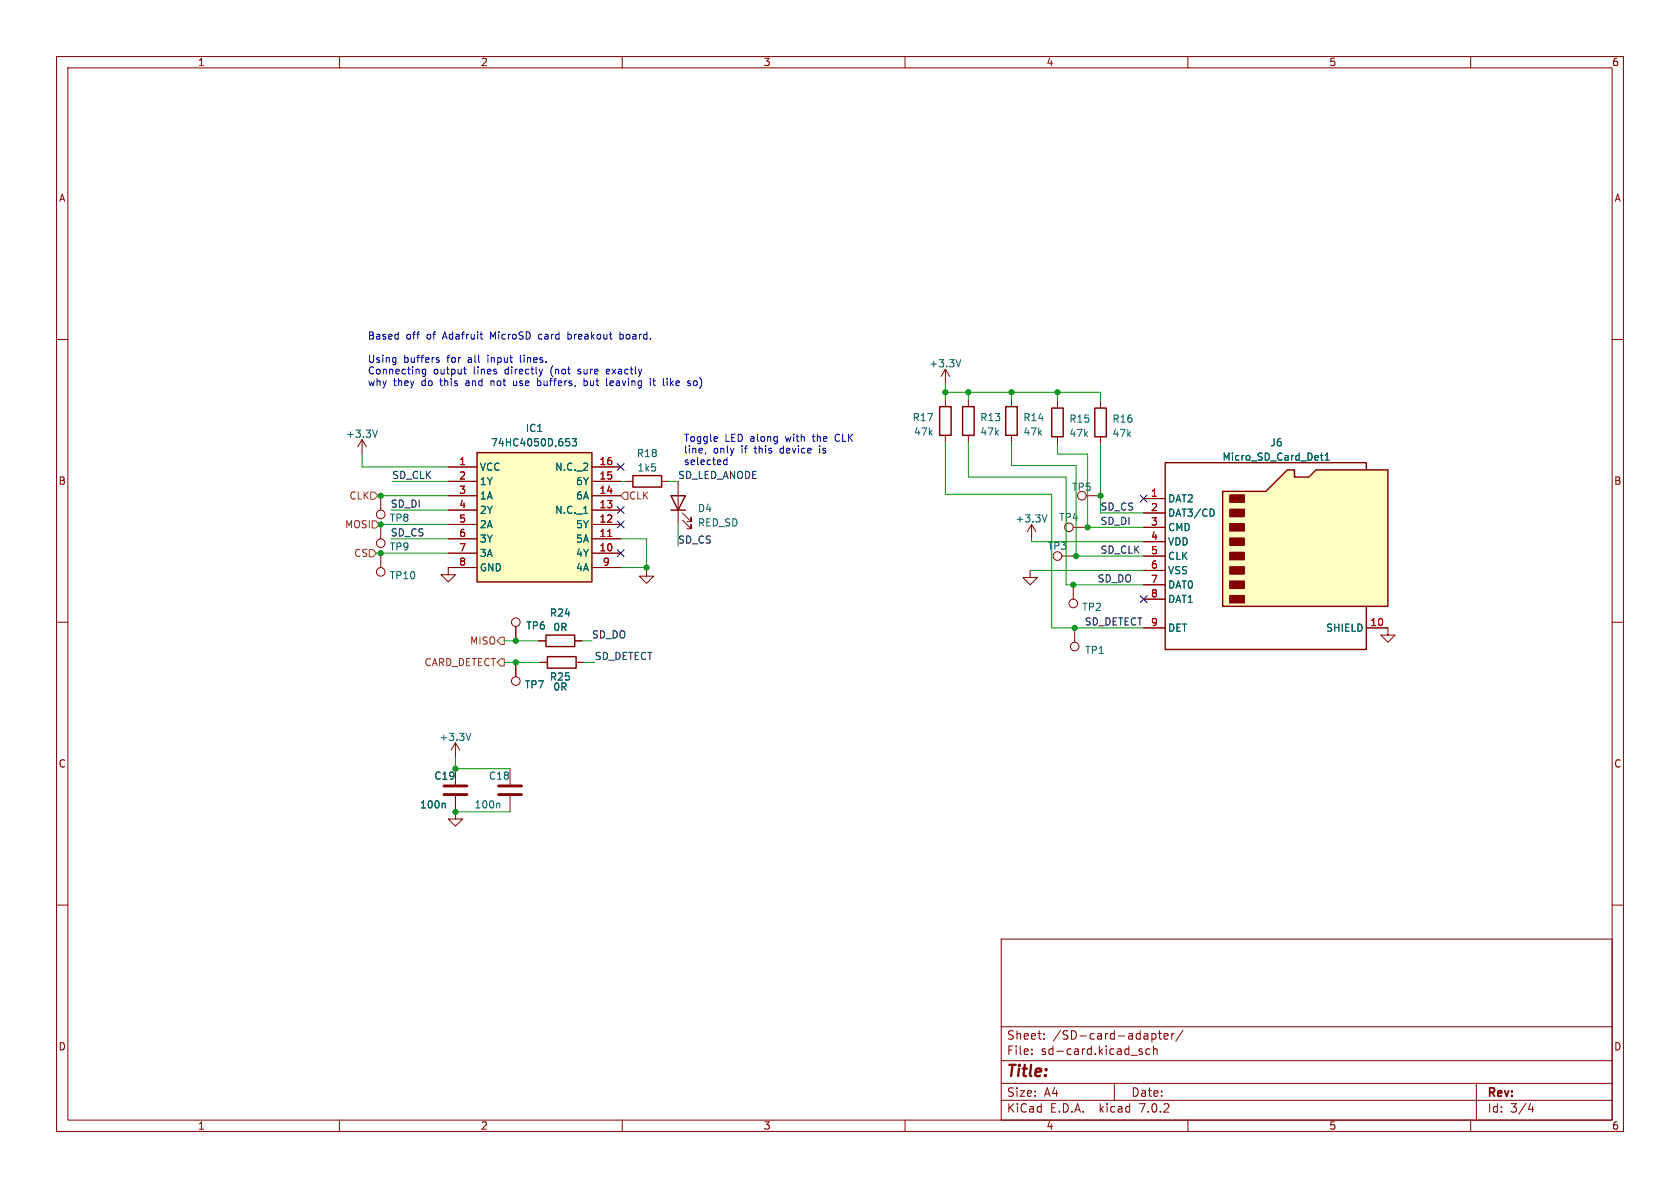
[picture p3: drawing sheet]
<svg xmlns="http://www.w3.org/2000/svg" width="297mm" height="210mm" viewBox="0 0 297 210" stroke-linecap="round" stroke-linejoin="round" font-family="sans-serif">
<g fill="none" stroke="#840000" stroke-width=".18">
<path d="M10 10h277v190h-277zM12 12h273v186h-273zM60 10v2M110 10v2M160 10v2M210 10v2M260 10v2M10 60h2M285 60h2M167.1 70.6v1.3M167.1 77v1.2M186.9 70.9v1.2"/>
<path d="M186.9 77.2v1.3M194.6 70.9v1.2M194.6 77.2v1.3M119.9 85.1v7.6M120.6 91.9l1.6 1.6v-.8v.8h-.8M120.6 90.7l1.6 1.5v-.8v.8h-.8M187.7 98.3h2.5M10 110h2M91.2 110.7v2.6M91.2 117.1v2.5M95.2 113.3h1.3M101.6 113.3h1.3"/>
<path d="M285 110h2M80.5 131.3l-.7 1.3M80.5 131.3v2.6M80.5 131.3l.8 1.3M10 160h2M285 160h2M177 166h108v32h-108zM60 198v2M110 198v2M160 198v2M177 194.5h108M177 191.5h108"/>
<path d="M177 187.5h108M177 181.5h108M182.4 186.3v.1M182.4 185.5v.1M184.6 183.6v.1M184.6 182.8v.1M197 191.5v3M201.4 185.8l.5 .2 .1 .2-.2 .2-.4-.1M201.4 185.5h.5M203.3 185.5l-.4-.1-.3 .3v.4l.1 .2h.6M203.6 182.7v1.5M203.6 182.8l.5-.1 .3 .3v.4l-.2 .2h-.6"/>
<path d="M203.9 185.5l.2-.1 .4 .1 .1 .9M203.9 184.9v1.5M204.8 182.7h.6M205 182.2v1.3l.4 .2M205.8 183.2l.7-.1-.1-.3-.4-.1-.2 .2 .1 .7h.5M207.1 182.7v1M207.6 182.7l-.3 .1-.2 .2M209.1 182.1l-1.2 2M210 198v2M260 198v2M261 191.5v6.5M270.2 196.1h.9"/>
<path d="M270.9 195.6v1"/>
<circle cx="186.9" cy="98.3" r=".76"/>
<circle cx="91.2" cy="110" r=".76"/>
<circle cx="91.2" cy="120.4" r=".76"/>
</g>
<path d="M166.1 71.9h2v5.1h-2zM185.9 72.1h2.1v5.1h-2.1zM193.5 72.1h2.1v5.1h-2.1zM118.6 87.6h2.6l-1.3 2.6zM118.6 90.2h2.6M96.5 112.3h5.1v2h-5.1z" fill="none" stroke="#840000" stroke-width=".25"/>
<path d="M83.2 129.6l-.4 1.3" fill="none" stroke="#006464" stroke-width=".18"/>
<path d="M216.2 86.9h7.6l3.8-3.8h1.3v1.2h2.5l1.3-1.2h12.7v24.1h-29.2z" fill="#ffffc2"/>
<g fill="#840000" stroke="#840000" stroke-width=".25">
<path d="M217.4 105.3h2.6v1.3h-2.6z"/>
<path d="M217.4 102.7h2.6v1.3h-2.6z"/>
<path d="M217.4 100.2h2.6v1.3h-2.6z"/>
<path d="M217.4 97.7h2.6v1.2h-2.6z"/>
<path d="M217.4 95.1h2.6v1.3h-2.6z"/>
<path d="M217.4 92.6h2.6v1.3h-2.6z"/>
<path d="M217.4 90h2.6v1.3h-2.6z"/>
<path d="M217.4 87.5h2.6v1.3h-2.6z"/>
</g>
<path d="M170.2 71.9h2v5.1h-2zM177.8 71.9h2v5.1h-2zM84.3 80h20.3v22.9h-20.3zM111.9 84.1h5.1v2h-5.1zM216.2 86.9h7.6l3.8-3.8h1.3v1.2h2.5l1.3-1.2h12.7v24.1h-29.2zM241.6 83.1v-1.3h-35.6v33h35.6v-7.6M96.8 116.1h5.1v2h-5.1z" fill="none" stroke="#840000" stroke-width=".25"/>
<g fill="none" stroke="#840000" stroke-width=".18">
<path d="M64 77.7l-.8 1.3M64 77.7v2.6M64 77.7l.8 1.3M167.1 65.3l-.7 1.2M167.1 65.3v2.5M167.1 65.3l.8 1.2M171.2 70.6v1.3M171.2 77v1.2M178.8 70.6v1.3M178.8 77v1.2M67.3 87.6v2.6M67.3 92.7v2.6"/>
<path d="M67.3 97.8v2.5M79.2 87.6h5.1M79.2 82.6h5.1M79.2 97.8h5.1M79.2 95.3h5.1M79.2 92.7h5.1M79.2 90.2h5.1M79.2 85.1h5.1M104.6 87.6h5.1M104.6 82.6h5.1M104.6 97.8h5.1M104.6 95.3h5.1"/>
<path d="M104.6 92.7h5.1M104.6 90.2h5.1M104.6 85.1h5.1M110.6 85.1h1.3M117 85.1h1.2M182.4 92.7l-.8 1.3M182.4 92.7v2.6M182.4 92.7l.7 1.3M189.7 93.2h2.6M192 87.6h2.6M202.2 88.1h3.8M202.2 90.7h3.8"/>
<path d="M202.2 93.2h3.8M202.2 95.8h3.8M202.2 98.3h3.8M84.3 100.3h-5.1v1.3h1.3l-1.3 1.3-1.2-1.3h1.2M91.2 110.7v2.6M91.2 117.1v2.5M95.2 113.3h1.3M95.5 117.1h1.3M101.6 113.3h1.3M101.9 117.1h1.2M104.6 100.3h5.1M114.3 100.6v1.3h1.3l-1.3 1.2-1.3-1.2h1.3"/>
<path d="M182.1 100.8v1.3h1.3l-1.3 1.3-1.3-1.3h1.3M189.7 103.4v2.5M190 111v2.5M202.2 111h3.8M202.2 100.8h3.8M202.2 103.4h3.8M202.2 105.9h3.8M241.6 111h3.8v1.3h1.2l-1.2 1.2-1.3-1.2h1.3M80.5 135.9v2.8M90.2 135.9v2.8M80.5 140.7v4.1h1.3l-1.3 1.3-1.3-1.3h1.3M90.2 140.7v2.8"/>
<circle cx="67.3" cy="96" r=".76"/>
<circle cx="67.3" cy="90.9" r=".76"/>
<circle cx="189" cy="93.2" r=".76"/>
<circle cx="191.3" cy="87.6" r=".76"/>
<circle cx="67.3" cy="101.1" r=".76"/>
<circle cx="189.7" cy="106.7" r=".76"/>
<circle cx="190" cy="114.3" r=".76"/>
</g>
<g fill="none" stroke="#006464" stroke-width=".18">
<path d="M66.7 76l-.4 1.3M100.1 77.5h.6M100.5 78l.2 .3v.3l-.2 .2M101.1 77.5h.8l-.4 .5 .4 .2v.5l-.2 .1-.6-.1M169.9 63.6l-.5 1.2M103.2 90.8h.7M185.1 91l-.4 1.3M214.5 90.2l.2 .3-.2 .6M233.4 80.5h.5M233.6 81.2l.3 .2M234.3 81.4h.7M234.3 80.5l.3-.4v1.3"/>
<path d="M78.5 142l.2 .2v.6M88.2 142l.2 .2v.6"/>
</g>
<path d="M78.5 138.9h4M88.1 138.9h4.1M78.5 140.5h4M88.1 140.5h4.1" fill="none" stroke="#840000" stroke-width=".51"/>
<path d="M84.3 80h20.3v22.9h-20.3z" fill="#ffffc2" stroke="#ffffc2" stroke-width=".18"/>
<path d="M107.4 94.8h.8" fill="none" stroke="#a90000" stroke-width=".18"/>
<path d="M65.3 97.2h.6l.6 .6-.6 .6h-.6zM65.5 87h.7l.6 .6-.6 .7h-.7zM65.8 92.1h.6l.7 .6-.7 .6h-.6zM110.4 87h.6v1.3h-.6l-.7-.7zM87.9 113.3l.6-.7h.7v1.3h-.7zM88.5 116.5h.7v1.2h-.7l-.6-.6z" fill="none" stroke="#725600" stroke-width=".18"/>
<g fill="none" stroke="#0000c2" stroke-width=".18">
<path d="M84.9 59.1h.4M85.1 59.9h.2M109.6 58.7v1.2M109.6 59.9h.1M109.7 59.1l-.1 .1M75.2 65.3v1l-.1 .2M75.2 65.3h-.3l-.3 .2 .2 .6h.4M77.3 63.6l.3 .1 .1 .2-.2 .2h-.3M77.3 63.2l.3 .1M82 65.3h.4M82.1 65.9l.3 .2M95 66.9v1.3"/>
<path d="M95 68.1l.1 .1M95.1 67.3l-.1 .1M95.3 65.3l.3 .8M95.6 66.1l-.1 .3M95.9 65.3l-.3 .8M103.2 66.9v1.3M103.2 68.1l.4 .1M103.6 67.3l-.4 .1M107.2 66.9v1.1l.2 .2M115 66.9v.1M115 67.3v.9M115.4 67.3h.5"/>
<path d="M117.3 68.1l.2 .1M121.6 67.6l.5 .3-.2 .3-.3-.1M122.1 67.4l-.4-.1-.1 .2M124.8 80l-.1 .3M128 82l.2 .1h.3M128.5 80.9v1.2M128.5 81.4l-.3-.1-.2 .1"/>
</g>
<g fill="none" stroke="#009600" stroke-width=".18">
<path d="M167.1 69.3h27.5v1.6M167.1 67.8v2.8M167.1 78.2v9.2h18.8v23.6h16.3M171.2 78.2v6.1h17.3v19.1h13.7M171.2 69.3v1.3M178.8 78.2v4.1h11.4v16h12M178.8 69.3v1.3M186.9 69.3v1.6M186.9 78.5v1.8h5.4v12.9h9.9M194.6 78.5v12.2h7.6M64 80.3v2.3h15.2M66.5 97.8h12.7"/>
<path d="M66.8 87.6h12.4M67.1 92.7h12.1M69.1 95.3h10.1M69.1 90.2h10.1M69.3 85.1h9.9M109.7 95.3h4.6v5.3M109.7 85.1h.9M118.2 85.1h1.7M119.9 92.7v3.8M182.4 95.3v.5h19.8M89.2 113.3h6M89.2 117.1h6.3"/>
<path d="M102.9 113.3h1.7M103.1 117.1h2.1M109.7 100.3h4.6M182.1 100.8h20.1M80.5 133.9v2h9.7M80.5 143.5h9.7"/>
</g>
<path d="M109.1 81.9l1.2 1.3M109.1 89.6l1.2 1.2M109.1 92.1l1.2 1.2M109.1 97.2l1.2 1.2M110.3 81.9l-1.2 1.3M110.3 89.6l-1.2 1.2M110.3 92.1l-1.2 1.2M110.3 97.2l-1.2 1.2M201.6 87.5l1.2 1.2M202.8 87.5l-1.2 1.2M201.6 105.3l1.2 1.2M202.8 105.3l-1.2 1.2" fill="none" stroke="#000084" stroke-width=".18"/>
<g fill="#009600" stroke="#009600" stroke-width=".18">
<circle cx="186.9" cy="69.3" r=".46"/>
<circle cx="192.3" cy="93.2" r=".46"/>
<circle cx="190.2" cy="98.3" r=".46"/>
<circle cx="190" cy="111" r=".46"/>
<circle cx="189.7" cy="103.4" r=".46"/>
<circle cx="194.6" cy="87.6" r=".46"/>
<circle cx="80.5" cy="143.5" r=".46"/>
<circle cx="91.2" cy="113.3" r=".46"/>
<circle cx="91.2" cy="117.1" r=".46"/>
<circle cx="114.3" cy="100.3" r=".46"/>
<circle cx="80.5" cy="135.9" r=".46"/>
<circle cx="178.8" cy="69.3" r=".46"/>
<circle cx="171.2" cy="69.3" r=".46"/>
<circle cx="167.1" cy="69.3" r=".46"/>
<circle cx="67.3" cy="87.6" r=".46"/>
<circle cx="67.3" cy="92.7" r=".46"/>
<circle cx="67.3" cy="97.8" r=".46"/>
</g>
<text font-size="2.8" fill="#840000" x="178" y="190.8">Title:</text>
<g font-size="2.1" fill="#840000">
<text x="178" y="183.9">Sheet:</text>
<text x="186.2" y="183.9">/SD-card-adapter/</text>
<text x="178" y="186.6">File:</text>
<text x="184" y="186.6">sd-card.kicad_sch</text>
<text x="178" y="196.8">KiCad</text>
<text x="178" y="194">Size:</text>
<text x="184.6" y="194">A4</text>
<text x="185.7" y="196.8">E.D.A.</text>
<text x="194.4" y="196.8">kicad</text>
<text x="200" y="194">Date:</text>
<text x="201.5" y="196.8">7.0.2</text>
<text x="263" y="194.2">Rev:</text>
<text x="263" y="196.8">Id:</text>
<text x="267" y="196.8">3/4</text>
</g>
<g font-size="1.8" fill="#840000">
<text x="35" y="11.8">1</text>
<text x="85" y="11.8">2</text>
<text x="135" y="11.8">3</text>
<text x="185" y="11.8">4</text>
<text x="235" y="11.8">5</text>
<text x="285" y="11.8">6</text>
<text x="10.4" y="35.8">A</text>
<text x="285.4" y="35.8">A</text>
<text x="10.3" y="85.8">B</text>
<text x="285.3" y="85.8">B</text>
<text x="10.3" y="135.8">C</text>
<text x="285.3" y="135.8">C</text>
<text x="10.3" y="185.8">D</text>
<text x="285.3" y="185.8">D</text>
<text x="35" y="199.8">1</text>
<text x="85" y="199.8">2</text>
<text x="135" y="199.8">3</text>
<text x="185" y="199.8">4</text>
<text x="235" y="199.8">5</text>
<text x="285" y="199.8">6</text>
</g>
<g font-size="1.8" fill="#0000c2">
<text x="65" y="60.1">Based</text>
<text x="65" y="64.2">Using</text>
<text x="71.4" y="64.2">buffers</text>
<text x="71.8" y="60.1">off</text>
<text x="75.5" y="60.1">of</text>
<text x="78.5" y="60.1">Adafruit</text>
<text x="79.1" y="64.2">for</text>
<text x="82.9" y="64.2">all</text>
<text x="86.5" y="64.2">input</text>
<text x="86.9" y="60.1">MicroSD</text>
<text x="92.3" y="64.2">lines.</text>
<text x="95.6" y="60.1">card</text>
<text x="100.9" y="60.1">breakout</text>
<text x="110.2" y="60.1">board.</text>
<text x="65" y="66.3">Connecting</text>
<text x="65" y="68.3">why</text>
<text x="69.6" y="68.3">they</text>
<text x="74.6" y="68.3">do</text>
<text x="76.6" y="66.3">output</text>
<text x="78" y="68.3">this</text>
<text x="82.6" y="68.3">and</text>
<text x="83.8" y="66.3">lines</text>
<text x="87.1" y="68.3">not</text>
<text x="89.4" y="66.3">directly</text>
<text x="91.2" y="68.3">use</text>
<text x="95.6" y="68.3">buffers,</text>
<text x="97.6" y="66.3">(not</text>
<text x="102.5" y="66.3">sure</text>
<text x="104" y="68.3">but</text>
<text x="107.7" y="66.3">exactly</text>
<text x="108.1" y="68.3">leaving</text>
<text x="115.9" y="68.3">it</text>
<text x="118.4" y="68.3">like</text>
<text x="122.9" y="68.3">so)</text>
<text x="120.9" y="78.2">Toggle</text>
<text x="120.9" y="80.2">line,</text>
<text x="120.9" y="82.3">selected</text>
<text x="126.1" y="80.2">only</text>
<text x="128.2" y="78.2">LED along</text>
<text x="131.1" y="80.2">if</text>
<text x="133.6" y="80.2">this</text>
<text x="138.2" y="80.2">device</text>
<text x="139.1" y="78.2">with</text>
<text x="144" y="78.2">the</text>
<text x="145.2" y="80.2">is</text>
<text x="148" y="78.2">CLK</text>
</g>
<g font-size="1.8" fill="#006464">
<text x="164.2" y="65.1">+3.3V</text>
<text x="61.1" y="77.5">+3.3V</text>
<text x="92.9" y="76.5">IC1</text>
<text x="161.3" y="74.6">R17</text>
<text x="161.5" y="77.2">47k</text>
<text x="173.2" y="74.6">R13</text>
<text x="173.2" y="77.2">47k</text>
<text x="180.9" y="74.6">R14</text>
<text x="180.9" y="77.2">47k</text>
<text x="189" y="74.9">R15</text>
<text x="189" y="77.4">47k</text>
<text x="196.6" y="74.9">R16</text>
<text x="196.6" y="77.4">47k</text>
<text x="84.8" y="83.4">VCC</text>
<text x="86.7" y="79.1">74HC4050D,653</text>
<text x="98" y="83.4">N.C._2</text>
<text x="112.5" y="81">R18</text>
<text x="112.6" y="83.5">1k5</text>
<text x="216.1" y="81.6">Micro_SD_Card_Det1</text>
<text x="224.5" y="79.1">J6</text>
<text x="84.8" y="85.9">1Y</text>
<text x="84.8" y="88.5">1A</text>
<text x="101.7" y="88.5">6A</text>
<text x="101.7" y="85.9">6Y</text>
<text x="189.5" y="86.9">TP5</text>
<text x="206.5" y="89">DAT2</text>
<text x="68.8" y="92.4">TP8</text>
<text x="84.8" y="91">2Y</text>
<text x="84.8" y="93.5">2A</text>
<text x="98" y="91">N.C._1</text>
<text x="101.7" y="93.5">5Y</text>
<text x="123.3" y="90.7">D4</text>
<text x="123.3" y="93.2">RED_SD</text>
<text x="179.5" y="92.5">+3.3V</text>
<text x="187.2" y="92.3">TP4</text>
<text x="206.5" y="91.5">DAT3/CD</text>
<text x="206.5" y="94">CMD</text>
<text x="68.8" y="97.5">TP9</text>
<text x="84.8" y="96.1">3Y</text>
<text x="84.8" y="98.6">3A</text>
<text x="84.8" y="101.2">GND</text>
<text x="101.7" y="98.6">4Y</text>
<text x="101.7" y="96.1">5A</text>
<text x="101.7" y="101.2">4A</text>
<text x="185.2" y="97.3">TP3</text>
<text x="206.5" y="96.6">VDD</text>
<text x="206.5" y="99.1">CLK</text>
<text x="206.5" y="101.7">VSS</text>
<text x="68.8" y="102.6">TP10</text>
<text x="206.5" y="104.2">DAT0</text>
<text x="206.5" y="106.7">DAT1</text>
<text x="93" y="111.4">TP6</text>
<text x="97.2" y="109.2">R24</text>
<text x="97.8" y="111.7">0R</text>
<text x="191.3" y="108.1">TP2</text>
<text x="206.5" y="111.8">DET</text>
<text x="234.3" y="111.8">SHIELD</text>
<text x="191.8" y="115.8">TP1</text>
<text x="92.7" y="121.9">TP7</text>
<text x="97.2" y="120.5">R25</text>
<text x="97.8" y="122.2">0R</text>
<text x="77.6" y="131.1">+3.3V</text>
<text x="76.7" y="138">C19</text>
<text x="86.4" y="138">C18</text>
<text x="74.2" y="143.1">100n</text>
<text x="83.8" y="143.1">100n</text>
</g>
<g font-size="1.8" fill="#a90000">
<text x="81.1" y="82.3">1</text>
<text x="105.9" y="82.3">16</text>
<text x="81.1" y="84.8">2</text>
<text x="81.1" y="87.4">3</text>
<text x="81.1" y="89.9">4</text>
<text x="105.9" y="89.9">13</text>
<text x="105.9" y="87.4">14</text>
<text x="105.9" y="84.8">15</text>
<text x="203.4" y="87.9">1</text>
<text x="81.1" y="92.5">5</text>
<text x="81.1" y="95">6</text>
<text x="105.9" y="95">11</text>
<text x="105.9" y="92.5">12</text>
<text x="203.4" y="90.4">2</text>
<text x="203.4" y="93">3</text>
<text x="203.4" y="95.5">4</text>
<text x="81.1" y="97.5">7</text>
<text x="81.1" y="100.1">8</text>
<text x="105.9" y="97.5">10</text>
<text x="106.5" y="100.1">9</text>
<text x="203.4" y="98">5</text>
<text x="203.4" y="100.6">6</text>
<text x="203.4" y="103.1">7</text>
<text x="203.4" y="105.7">8</text>
<text x="203.4" y="110.7">9</text>
<text x="242.2" y="110.7">10</text>
</g>
<g font-size="1.8" fill="#725600">
<text x="61.6" y="88.5">CLK</text>
<text x="111.2" y="88.5">CLK</text>
<text x="60.9" y="93.5">MOSI</text>
<text x="62.5" y="98.6">CS</text>
<text x="74.9" y="117.9">CARD_DETECT</text>
<text x="83" y="114.1">MISO</text>
</g>
<g font-size="1.8" fill="#0f0f0f">
<text x="69.1" y="89.8">SD_DI</text>
<text x="69.3" y="84.7">SD_CLK</text>
<text x="119.9" y="84.7">SD_LED_ANODE</text>
<text x="69.1" y="94.9">SD_CS</text>
<text x="194.6" y="92.9">SD_DI</text>
<text x="194.6" y="90.3">SD_CS</text>
<text x="119.9" y="96.2">SD_CS</text>
<text x="194.6" y="97.9">SD_CLK</text>
<text x="194.1" y="103">SD_DO</text>
<text x="104.6" y="112.9">SD_DO</text>
<text x="191.8" y="110.6">SD_DETECT 9</text>
<text x="105.2" y="116.7">SD_DETECT</text>
</g>
</svg>
